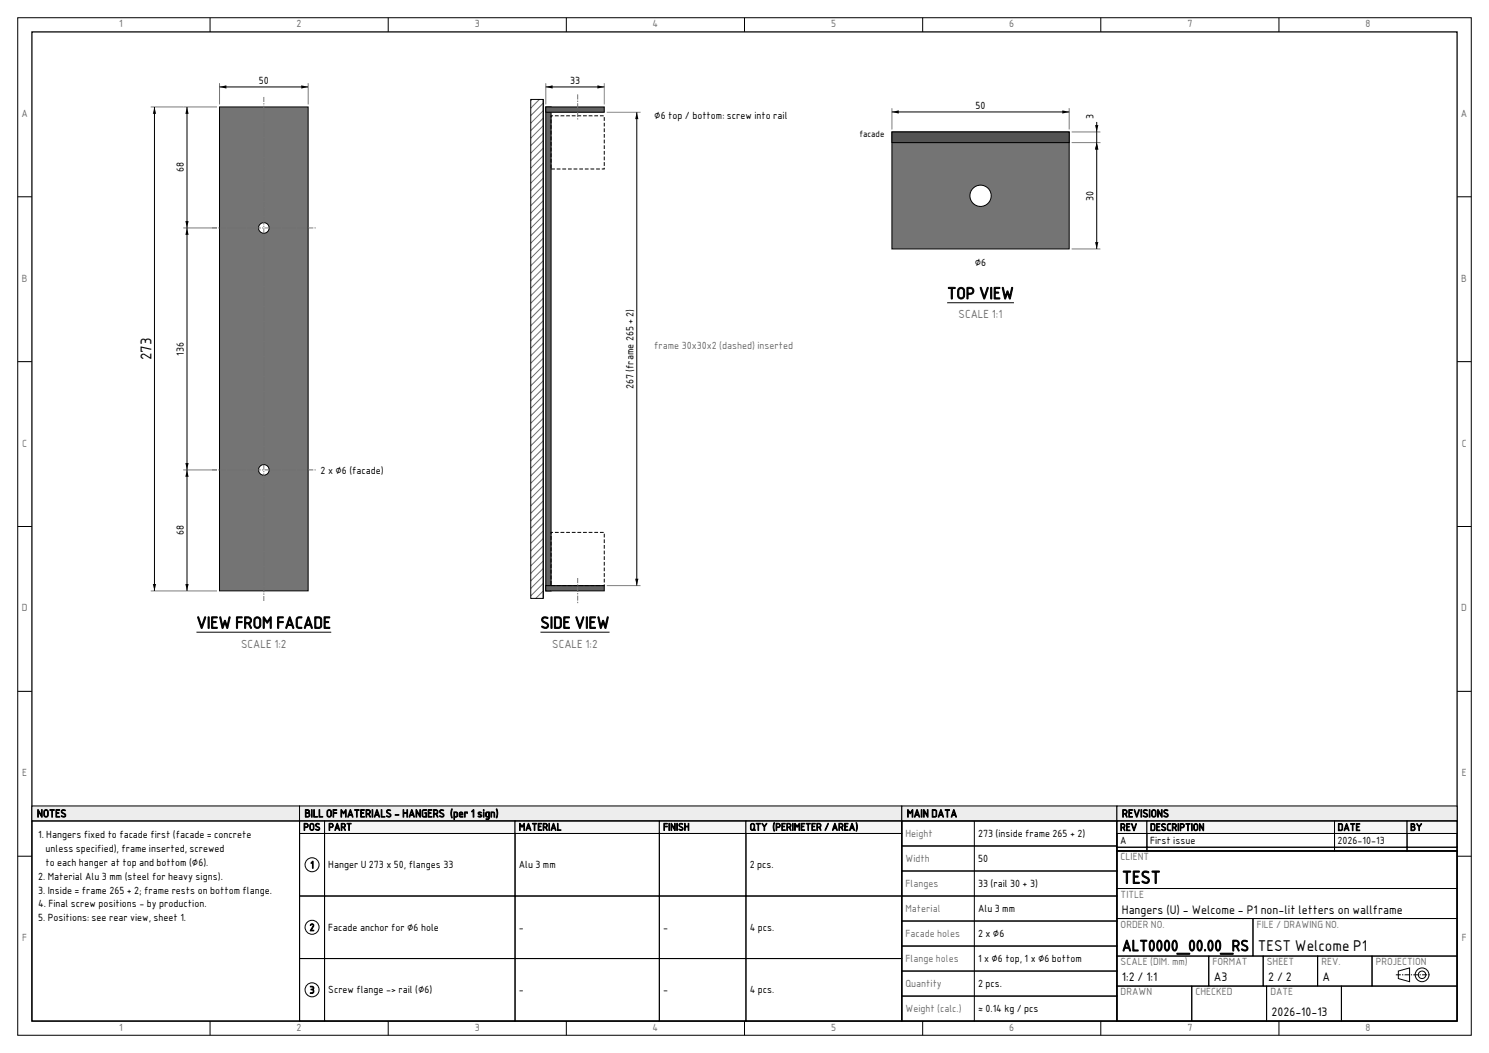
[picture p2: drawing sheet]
<svg xmlns="http://www.w3.org/2000/svg" width="420mm" height="297mm" viewBox="0 0 420 297" stroke-linecap="round" stroke-linejoin="round" font-family="sans-serif">
<g fill="none" stroke="#000" stroke-width=".28">
<path d="M5 5h410v287h-410zM59.3 5v4M109.5 5v4M159.7 5v4M210 5v4M260.2 5v4M310.5 5v4M360.7 5v4M5 55.5h4M411 55.5h4M5 102h4M411 102h4"/>
<path d="M5 148.5h4M411 148.5h4M5 195h4M411 195h4M5 241.5h4M411 241.5h4M59.3 288v4M109.5 288v4M159.7 288v4M210 288v4M260.2 288v4M310.5 288v4"/>
<path d="M360.7 288v4"/>
</g>
<path d="M9 9h402v279h-402z" fill="none" stroke="#000" stroke-width=".35"/>
<path d="M61.9 30.2h25v136.5h-25z" fill-rule="evenodd" fill="#747474" stroke="#000" stroke-width=".28"/>
<g fill="#fff" stroke="#000" stroke-width=".28">
<circle cx="74.4" cy="64.3" r="1.5"/>
<circle cx="74.4" cy="132.5" r="1.5"/>
</g>
<path d="M74.4 27.3v142.2M59.8 64.3h29.2M59.8 132.5h29.2" fill="none" stroke="#6e6e6e" stroke-width=".28" stroke-dasharray="1.4 .4 .4 .4" stroke-linecap="butt"/>
<path d="M42.5 30.2h18.7M61.9 23.5v6M86.9 23.5v6M51.7 64.3h9.5M51.7 132.5h9.5M42.5 166.7h18.7" fill="none" stroke="#7a7a7a" stroke-width=".28"/>
<path d="M43.6 30.2v136.5M52.7 30.2v136.5M61.9 24.5h25M55.4 178.3h38" fill="none" stroke="#000" stroke-width=".28"/>
<path d="M43.6 30.2l.4 1.9h-.9zM52.7 30.2l.5 1.9h-.9zM61.9 24.5l2-.4v.9zM85 24.1l1.9 .4-1.9 .5zM52.3 62.4h.9l-.5 1.9zM52.7 64.3l.5 1.9h-.9zM52.3 130.6h.9l-.5 1.9zM52.7 132.5l.5 2h-.9zM43.1 164.7h.9l-.4 2zM52.3 164.7h.9l-.5 2z" fill="#000"/>
<g fill="#5f5f5f" stroke="#000" stroke-width=".28">
<path d="M153.9 30.2h1.5v136.5h-1.5z" fill-rule="evenodd"/>
<path d="M153.9 30.2h16.5v1.5h-16.5z" fill-rule="evenodd"/>
<path d="M153.9 165.2h16.5v1.5h-16.5z" fill-rule="evenodd"/>
</g>
<path d="M155.4 32.7h15v15h-15zM155.4 150.2h15v15h-15z" fill="none" stroke="#000" stroke-width=".28" stroke-dasharray="1.1 .5" stroke-linecap="butt"/>
<path d="M162.9 26.6v7.2M162.9 163v7.2" fill="none" stroke="#6e6e6e" stroke-width=".28" stroke-dasharray="1.4 .4 .4 .4" stroke-linecap="butt"/>
<g fill="none" stroke="#6e6e6e" stroke-width=".28">
<path d="M150 28l-.3 .4M152.2 28l-2.5 2.5M153.2 29.1l-3.5 3.5M153.2 31.2l-3.5 3.5M153.2 33.3l-3.5 3.5M153.2 35.4l-3.5 3.6M153.2 37.6l-3.5 3.5M153.2 39.7l-3.5 3.5M153.2 41.8l-3.5 3.5M153.2 43.9l-3.5 3.5M153.2 46l-3.5 3.5M153.2 48.1l-3.5 3.6"/>
<path d="M153.2 50.3l-3.5 3.5M153.2 52.4l-3.5 3.5M153.2 54.5l-3.5 3.5M153.2 56.6l-3.5 3.5M153.2 58.7l-3.5 3.5M153.2 60.8l-3.5 3.6M153.2 63l-3.5 3.5M153.2 65.1l-3.5 3.5M153.2 67.2l-3.5 3.5M153.2 69.3l-3.5 3.5M153.2 71.4l-3.5 3.5M153.2 73.5l-3.5 3.6"/>
<path d="M153.2 75.7l-3.5 3.5M153.2 77.8l-3.5 3.5M153.2 79.9l-3.5 3.5M153.2 82l-3.5 3.5M153.2 84.1l-3.5 3.5M153.2 86.2l-3.5 3.6M153.2 88.4l-3.5 3.5M153.2 90.5l-3.5 3.5M153.2 92.6l-3.5 3.5M153.2 94.7l-3.5 3.5M153.2 96.8l-3.5 3.5M153.2 98.9l-3.5 3.6"/>
<path d="M153.2 101.1l-3.5 3.5M153.2 103.2l-3.5 3.5M153.2 105.3l-3.5 3.5M153.2 107.4l-3.5 3.5M153.2 109.5l-3.5 3.5M153.2 111.6l-3.5 3.6M153.2 113.8l-3.5 3.5M153.2 115.9l-3.5 3.5M153.2 118l-3.5 3.5M153.2 120.1l-3.5 3.5M153.2 122.2l-3.5 3.5M153.2 124.3l-3.5 3.6"/>
<path d="M153.2 126.5l-3.5 3.5M153.2 128.6l-3.5 3.5M153.2 130.7l-3.5 3.5M153.2 132.8l-3.5 3.5M153.2 134.9l-3.5 3.5M153.2 137l-3.5 3.6M153.2 139.2l-3.5 3.5M153.2 141.3l-3.5 3.5M153.2 143.4l-3.5 3.5M153.2 145.5l-3.5 3.5M153.2 147.6l-3.5 3.5M153.2 149.7l-3.5 3.6"/>
<path d="M153.2 151.9l-3.5 3.5M153.2 154l-3.5 3.5M153.2 156.1l-3.5 3.5M153.2 158.2l-3.5 3.5M153.2 160.3l-3.5 3.5M153.2 162.4l-3.5 3.6M153.2 164.6l-3.5 3.5M153.2 166.7l-2.1 2.1"/>
</g>
<path d="M149.7 28.1h3.5v140.7h-3.5zM153.2 28v140.8M153.9 24.5h16.5M179.6 31.7v133.5M152.4 178.3h19.5" fill="none" stroke="#000" stroke-width=".28"/>
<path d="M153.9 23.5v6M170.4 23.5v6M171.1 31.7h9.6M171.1 165.2h9.6" fill="none" stroke="#7a7a7a" stroke-width=".28"/>
<path d="M153.9 24.5l2-.4v.9zM168.5 24.1l1.9 .4-1.9 .5zM179.6 31.7l.5 1.9h-.9zM179.2 163.2h.9l-.5 2z" fill="#000"/>
<path d="M251.6 37.2h50v33h-50z" fill-rule="evenodd" fill="#747474" stroke="#000" stroke-width=".28"/>
<path d="M251.6 37.2h50v3h-50z" fill-rule="evenodd" fill="#525252" stroke="#000" stroke-width=".28"/>
<circle cx="276.6" cy="55.2" r="3" fill="#fff" stroke="#000" stroke-width=".28"/>
<path d="M251.6 30.5v6M301.6 30.5v6M302.3 37.2h8.1M302.3 40.2h8.1M302.3 70.2h8.1" fill="none" stroke="#7a7a7a" stroke-width=".28"/>
<path d="M251.6 31.6h50M309.3 34.4v35.8M267.2 85.4h18.8" fill="none" stroke="#000" stroke-width=".28"/>
<path d="M251.6 31.6l1.9-.5v.9zM299.6 31.1l2 .5-2 .4zM308.9 35.3h.9l-.5 1.9zM309.3 40.2l.5 2h-.9zM308.9 68.3h.9l-.5 1.9z" fill="#000"/>
<path d="M9 227.3h75.5v4.3h-75.5z" fill-rule="evenodd" fill="#ededed" stroke="#000" stroke-width=".28"/>
<path d="M9 231.6h75.5v56.4h-75.5z" fill="none" stroke="#000" stroke-width=".28"/>
<path d="M84.5 227.3h169.9v4.3h-169.9z" fill-rule="evenodd" fill="#ededed" stroke="#000" stroke-width=".28"/>
<g fill="#f6f6f6" stroke="#000" stroke-width=".28">
<path d="M84.5 231.6h7v3.5h-7z" fill-rule="evenodd"/>
<path d="M91.5 231.6h53.8v3.5h-53.8z" fill-rule="evenodd"/>
<path d="M145.3 231.6h40.7v3.5h-40.7z" fill-rule="evenodd"/>
<path d="M186 231.6h24.4v3.5h-24.4z" fill-rule="evenodd"/>
<path d="M210.4 231.6h44v3.5h-44z" fill-rule="evenodd"/>
</g>
<path d="M84.5 235.1h7v17.6h-7z" fill="none" stroke="#000" stroke-width=".28"/>
<circle cx="88" cy="243.9" r="1.98" fill="#fff" stroke="#000" stroke-width=".28"/>
<path d="M91.5 235.1h53.8v17.6h-53.8zM145.3 235.1h40.7v17.6h-40.7zM186 235.1h24.4v17.6h-24.4zM210.4 235.1h44v17.6h-44zM84.5 252.7h7v17.7h-7z" fill="none" stroke="#000" stroke-width=".28"/>
<circle cx="88" cy="261.5" r="1.98" fill="#fff" stroke="#000" stroke-width=".28"/>
<path d="M91.5 252.7h53.8v17.7h-53.8zM145.3 252.7h40.7v17.7h-40.7zM186 252.7h24.4v17.7h-24.4zM210.4 252.7h44v17.7h-44zM84.5 270.4h7v17.6h-7z" fill="none" stroke="#000" stroke-width=".28"/>
<circle cx="88" cy="279.2" r="1.98" fill="#fff" stroke="#000" stroke-width=".28"/>
<path d="M84.5 231.6h169.9v56.4h-169.9zM91.5 270.4h53.8v17.6h-53.8zM145.3 270.4h40.7v17.6h-40.7zM186 270.4h24.4v17.6h-24.4zM210.4 270.4h44v17.6h-44z" fill="none" stroke="#000" stroke-width=".28"/>
<path d="M254.4 227.3h60.6v4.3h-60.6z" fill-rule="evenodd" fill="#ededed" stroke="#000" stroke-width=".28"/>
<path d="M254.4 231.6h60.6v7h-60.6zM254.4 238.6h60.6v7.1h-60.6zM254.4 231.6h60.6v56.4h-60.6zM274.8 231.6v56.4M254.4 245.7h60.6v7h-60.6zM254.4 252.7h60.6v7.1h-60.6zM254.4 259.8h60.6v7h-60.6zM254.4 266.8h60.6v7.1h-60.6zM254.4 273.9h60.6v7h-60.6zM254.4 280.9h60.6v7.1h-60.6z" fill="none" stroke="#000" stroke-width=".28"/>
<path d="M315 227.3h96v4.3h-96z" fill-rule="evenodd" fill="#ededed" stroke="#000" stroke-width=".28"/>
<g fill="#f6f6f6" stroke="#000" stroke-width=".28">
<path d="M315 231.6h8.5v3.5h-8.5z" fill-rule="evenodd"/>
<path d="M323.5 231.6h52.9v3.5h-52.9z" fill-rule="evenodd"/>
<path d="M376.4 231.6h20.5v3.5h-20.5z" fill-rule="evenodd"/>
<path d="M396.9 231.6h14.1v3.5h-14.1z" fill-rule="evenodd"/>
</g>
<g fill="none" stroke="#000" stroke-width=".28">
<path d="M315 235.1h8.5v3.9h-8.5zM315 239h8.5v1h-8.5zM315 231.6h96v8.4h-96zM323.5 235.1h52.9v3.9h-52.9zM323.5 239h52.9v1h-52.9zM376.4 235.1h20.5v3.9h-20.5zM376.4 239h20.5v1h-20.5zM396.9 235.1h14.1v3.9h-14.1zM396.9 239h14.1v1h-14.1zM315 240h96v10.6h-96zM315 250.6h96v8.5h-96zM315 259.1h38.4v10.6h-38.4z"/>
<path d="M353.4 259.1h57.6v10.6h-57.6zM315 269.7h26v8.4h-26zM315 278.1h21.2v9.9h-21.2zM336.2 278.1h21.1v9.9h-21.1zM341 269.7h15.3v8.4h-15.3zM356.3 269.7h15.4v8.4h-15.4zM357.3 278.1h21.1v9.9h-21.1zM371.7 269.7h15.3v8.4h-15.3zM378.4 278.1h32.6v9.9h-32.6zM387 269.7h24v8.4h-24zM394.4 273.9l3.2-.9v3.9l-3.2-.9z"/>
<circle cx="401.1" cy="274.9" r="1.94"/>
<circle cx="401.1" cy="274.9" r="1.06"/>
</g>
<path d="M393.7 274.9h9.9" fill="none" stroke="#000" stroke-width=".28" stroke-dasharray="1.4 .4 .4 .4" stroke-linecap="butt"/>
<path d="M315 240h96v48h-96z" fill="none" stroke="#000" stroke-width=".35"/>
<text font-size="4.9" x="316.5" y="249.2">TEST</text>
<g font-size="4.6">
<text x="267.2" y="84.3">TOP VIEW</text>
<text x="55.4" y="177.3">VIEW FROM FACADE</text>
<text x="152.4" y="177.3">SIDE VIEW</text>
</g>
<text font-size="4.3" x="316.5" y="268.2">ALT0000_00.00_RS</text>
<g font-size="4.2">
<text x="42.7" y="101.6" transform="rotate(-90 42.7 101.6)">273</text>
<text x="354.8" y="268.2">TEST Welcome P1</text>
</g>
<g font-size="3.4">
<text x="316.5" y="257.7">Hangers (U) - Welcome - P1 non-lit letters on wallframe</text>
<text x="316.5" y="276.7">1:2 / 1:1</text>
<text x="342.4" y="276.7">A3</text>
<text x="357.7" y="276.7">2 / 2</text>
<text x="373.1" y="276.7">A</text>
<text x="358.7" y="286.6">2026-10-13</text>
</g>
<g font-size="3.2" fill="#6e6e6e">
<text x="270.4" y="89.7">SCALE 1:1</text>
<text x="68" y="182.6">SCALE 1:2</text>
<text x="155.8" y="182.6">SCALE 1:2</text>
</g>
<g font-size="3">
<text x="10.4" y="230.5">NOTES</text>
<text x="85.9" y="230.5">BILL OF MATERIALS - HANGERS (per 1 sign)</text>
<text x="255.8" y="230.5">MAIN DATA</text>
<text x="316.5" y="230.5">REVISIONS</text>
</g>
<g font-size="2.8" fill="#6e6e6e">
<text x="33.6" y="7.7">1</text>
<text x="83.7" y="7.7">2</text>
<text x="133.9" y="7.7">3</text>
<text x="184.1" y="7.7">4</text>
<text x="234.4" y="7.7">5</text>
<text x="284.7" y="7.7">6</text>
<text x="334.9" y="7.7">7</text>
<text x="385.2" y="7.7">8</text>
<text x="6.1" y="33">A</text>
<text x="412.1" y="33">A</text>
<text x="6.2" y="79.5">B</text>
<text x="412.2" y="79.5">B</text>
<text x="184.6" y="98.4">frame 30x30x2 (dashed) inserted</text>
<text x="6.3" y="126">C</text>
<text x="412.3" y="126">C</text>
<text x="6.2" y="172.5">D</text>
<text x="412.2" y="172.5">D</text>
<text x="6.3" y="219">E</text>
<text x="412.3" y="219">E</text>
<text x="255.4" y="236.1">Height</text>
<text x="255.4" y="243.2">Width</text>
<text x="316.1" y="242.7">CLIENT</text>
<text x="255.4" y="250.2">Flanges</text>
<text x="255.4" y="257.3">Material</text>
<text x="316.1" y="253.3">TITLE</text>
<text x="316.1" y="261.7">ORDER NO.</text>
<text x="354.5" y="261.7">FILE / DRAWING NO.</text>
<text x="6.3" y="265.5">F</text>
<text x="255.4" y="264.3">Facade holes</text>
<text x="412.3" y="265.5">F</text>
<text x="255.4" y="271.4">Flange holes</text>
<text x="316.1" y="272.3">SCALE (DIM. mm)</text>
<text x="342" y="272.3">FORMAT</text>
<text x="357.4" y="272.3">SHEET</text>
<text x="372.7" y="272.3">REV.</text>
<text x="388.1" y="272.3">PROJECTION</text>
<text x="255.4" y="278.4">Quantity</text>
<text x="316.1" y="280.8">DRAWN</text>
<text x="337.2" y="280.8">CHECKED</text>
<text x="358.3" y="280.8">DATE</text>
<text x="255.4" y="285.5">Weight (calc.)</text>
<text x="33.6" y="290.7">1</text>
<text x="83.7" y="290.7">2</text>
<text x="133.9" y="290.7">3</text>
<text x="184.1" y="290.7">4</text>
<text x="234.4" y="290.7">5</text>
<text x="284.7" y="290.7">6</text>
<text x="334.9" y="290.7">7</text>
<text x="385.2" y="290.7">8</text>
</g>
<g font-size="2.8">
<text x="73" y="23.6">50</text>
<text x="160.8" y="23.6">33</text>
<text x="184.6" y="33.7">⌀6 top / bottom: screw into rail</text>
<text x="275.2" y="30.7">50</text>
<text x="308.5" y="33.7" transform="rotate(-90 308.5 33.7)">3</text>
<text x="51.9" y="48.6" transform="rotate(-90 51.9 48.6)">68</text>
<text x="308.5" y="56.6" transform="rotate(-90 308.5 56.6)">30</text>
<text x="275" y="75.2">⌀6</text>
<text x="51.9" y="100.3" transform="rotate(-90 51.9 100.3)">136</text>
<text x="178.7" y="109.8" transform="rotate(-90 178.7 109.8)">267 (frame 265 + 2)</text>
<text x="90.4" y="133.6">2 x ⌀6 (facade)</text>
<text x="51.9" y="151" transform="rotate(-90 51.9 151)">68</text>
<text x="10.8" y="236.5">1. Hangers fixed to facade first (facade = concrete</text>
<text x="85.6" y="234.2">POS</text>
<text x="92.6" y="234.2">PART</text>
<text x="146.3" y="234.2">MATERIAL</text>
<text x="187" y="234.2">FINISH</text>
<text x="211.5" y="234.2">QTY (PERIMETER / AREA)</text>
<text x="275.9" y="236.1">273 (inside frame 265 + 2)</text>
<text x="315.9" y="234.3">REV</text>
<text x="315.9" y="238">A</text>
<text x="324.4" y="234.3">DESCRIPTION</text>
<text x="324.4" y="238">First issue</text>
<text x="377.3" y="234.3">DATE</text>
<text x="377.3" y="238">2026-10-13</text>
<text x="397.8" y="234.3">BY</text>
<text x="12.8" y="240.4">unless specified), frame inserted, screwed</text>
<text x="12.8" y="244.3">to each hanger at top and bottom (⌀6).</text>
<text x="87.5" y="244.9">1</text>
<text x="92.6" y="244.9">Hanger U 273 x 50, flanges 33</text>
<text x="146.3" y="244.9">Alu 3 mm</text>
<text x="211.5" y="244.9">2 pcs.</text>
<text x="275.9" y="243.2">50</text>
<text x="10.8" y="248.1">2. Material Alu 3 mm (steel for heavy signs).</text>
<text x="275.9" y="250.2">33 (rail 30 + 3)</text>
<text x="10.8" y="252">3. Inside = frame 265 + 2; frame rests on bottom flange.</text>
<text x="10.8" y="255.9">4. Final screw positions - by production.</text>
<text x="275.9" y="257.3">Alu 3 mm</text>
<text x="10.8" y="259.8">5. Positions: see rear view, sheet 1.</text>
<text x="87.3" y="262.6">2</text>
<text x="92.6" y="262.6">Facade anchor for ⌀6 hole</text>
<text x="146.3" y="262.6">-</text>
<text x="187" y="262.6">-</text>
<text x="211.5" y="262.6">4 pcs.</text>
<text x="275.9" y="264.3">2 x ⌀6</text>
<text x="275.9" y="271.4">1 x ⌀6 top, 1 x ⌀6 bottom</text>
<text x="87.3" y="280.2">3</text>
<text x="92.6" y="280.2">Screw flange -&gt; rail (⌀6)</text>
<text x="146.3" y="280.2">-</text>
<text x="187" y="280.2">-</text>
<text x="211.5" y="280.2">4 pcs.</text>
<text x="275.9" y="278.4">2 pcs.</text>
<text x="275.9" y="285.5">≈ 0.14 kg / pcs</text>
</g>
<text font-size="2.5" x="242.4" y="38.6">facade</text>
</svg>
